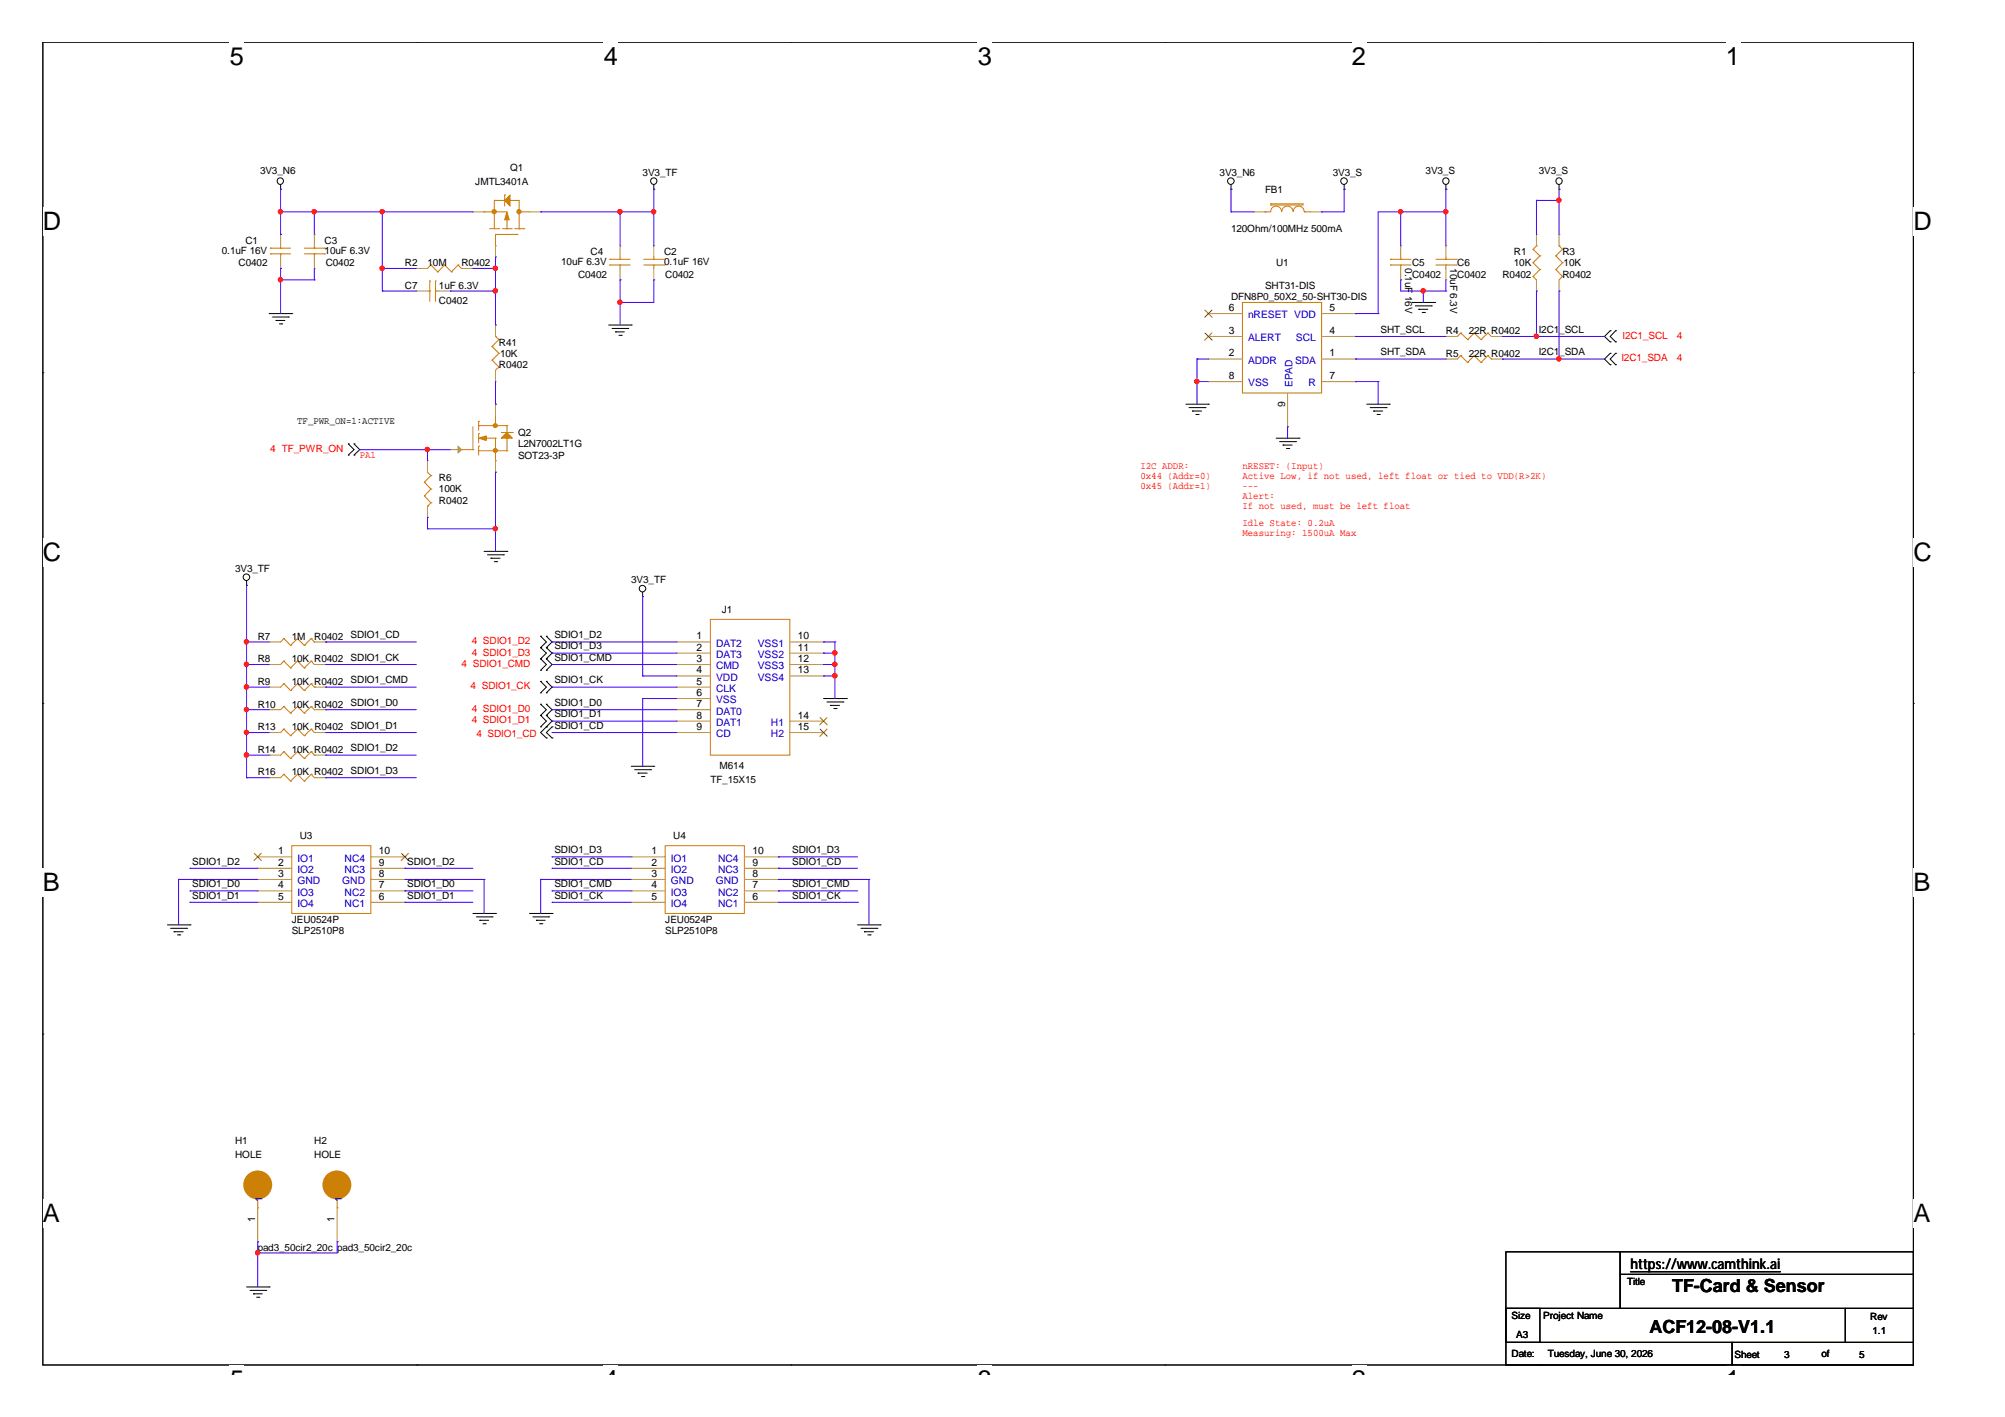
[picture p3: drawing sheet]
<svg xmlns="http://www.w3.org/2000/svg" width="297mm" height="210mm" viewBox="0 0 297 210" stroke-linecap="round" stroke-linejoin="round" font-family="sans-serif">
<path d="M6.3 6.2h277.2v196h-277.2z" fill="none" stroke="#000" stroke-width=".15"/>
<g fill="#fff">
<path d="M34 6.2h2.2v4.3h-2.2z"/>
<path d="M34 202.2h2.2v1.4h-2.2z"/>
</g>
<path d="M61.8 6.2h.1M61.8 202.2h.1" fill="none" stroke="#000" stroke-width=".15"/>
<g fill="#fff">
<path d="M89.5 6.2h2.1v4.3h-2.1z"/>
<path d="M89.5 202.2h2.1v1.4h-2.1z"/>
</g>
<path d="M117.2 6.2h.1M117.2 202.2h.1" fill="none" stroke="#000" stroke-width=".15"/>
<g fill="#fff">
<path d="M144.9 6.2h2.1v4.3h-2.1z"/>
<path d="M144.9 202.2h2.1v1.4h-2.1z"/>
</g>
<path d="M172.6 6.2h.1M172.6 202.2h.1" fill="none" stroke="#000" stroke-width=".15"/>
<g fill="#fff">
<path d="M200.3 6.2h2.1v4.3h-2.1z"/>
<path d="M200.3 202.2h2.1v1.4h-2.1z"/>
</g>
<path d="M228 6.2h.1M228 202.2h.1" fill="none" stroke="#000" stroke-width=".15"/>
<g fill="#fff">
<path d="M255.7 6.2h2.1v4.3h-2.1z"/>
<path d="M255.7 202.2h2.1v1.4h-2.1z"/>
<path d="M6.3 30.7h2.8v4.2h-2.8z"/>
<path d="M283.5 30.7h2.7v4.2h-2.7z"/>
<path d="M6.3 79.7h2.8v4.2h-2.8z"/>
<path d="M283.5 79.7h2.7v4.2h-2.7z"/>
</g>
<path d="M6.3 55.2h.1M283.5 55.2h.1" fill="none" stroke="#000" stroke-width=".15"/>
<g fill="#fff">
<path d="M6.3 128.7h2.6v4.2h-2.6z"/>
<path d="M283.5 128.7h2.5v4.2h-2.5z"/>
</g>
<path d="M6.3 104.2h.1M283.5 104.2h.1" fill="none" stroke="#000" stroke-width=".15"/>
<g fill="#fff">
<path d="M6.3 177.6h2.6v4.3h-2.6z"/>
<path d="M283.5 177.6h2.5v4.3h-2.5z"/>
</g>
<g fill="none" stroke="#000" stroke-width=".15">
<path d="M41.6 28h.1M41.6 27.4v.6M96.9 28h.1M96.9 27.4v.6M182.4 28h.1M182.4 27.4v.6M199.1 28h.1M199.1 27.4v.6M214.2 28h.1M214.2 27.4v.6M231 28h.1M231 27.4v.6"/>
<path d="M39.9 46.5h3.3M40.4 47h2.3M40.9 47.5h.1M40.9 47.5h1.3M41.4 48h.3M41.7 48h.1M42.7 47h.1M43.2 46.5h.1M90.2 48.1h3.3M90.7 48.7h2.3M91.2 49.2h.1M91.2 49.2h1.3"/>
<path d="M91.7 49.7h.3M92 49.7h.1M93 48.7h.1M93.5 48.1h.1M175.7 59.9h3.3M179 59.9h.1M202.5 59.9h3.3M205.8 59.9h.1M209.2 44.8h3.4M209.7 45.3h2.3M210.2 45.8h.1M210.2 45.8h1.3"/>
<path d="M210.7 46.3h.3M211 46.3h.1M212 45.3h.1M212.6 44.8h.1M238.5 49h.1M238.5 50.6h.1M238.5 52.3h.1M238.5 54h.1M238.5 49l-.8 .8 .8 .8M238.5 52.3l-.8 .9 .8 .8M239.4 50.6h.1M239.4 49h.1"/>
<path d="M239.4 54h.1M239.4 52.3h.1M239.4 49l-.9 .8 .9 .8M239.4 52.3l-.9 .9 .9 .8M51.6 65.8h.1M51.6 67.4h.1M51.6 65.8l.9 .8-.9 .8M52.5 67.4h.1M52.5 65.8h.1M52.5 65.8l.8 .8-.8 .8M176.1 60.4h2.4M176.7 60.9h.1"/>
<path d="M176.7 60.9h1.3M177.2 61.4h.3M177.5 61.4h.1M178.5 60.4h.1M189.1 64.9h3.3M189.6 65.4h2.3M190.1 65.9h.1M190.1 65.9h1.3M190.6 66.4h.3M190.9 66.4h.1M191.9 65.4h.1M192.4 64.9h.1"/>
<path d="M203 60.4h2.4M203.5 60.9h.1M203.5 60.9h1.4M204 61.4h.3M204.3 61.4h.1M205.4 60.4h.1M36.5 86.7h.1M36.5 86v.7M71.7 81.7h3.4M72.2 82.2h2.4M72.7 82.7h.1M72.7 82.7h1.4"/>
<path d="M73.2 83.2h.4M73.6 83.2h.1M74.6 82.2h.1M75.1 81.7h.1M80.1 94.2h.1M80.1 95.9h.1M80.1 97.6h.1M80.1 99.3h.1M80.1 94.2l.8 .9-.8 .8M80.1 95.9l.8 .8-.8 .9M80.1 97.6l.8 .8-.8 .9M80.9 95.9h.1"/>
<path d="M80.9 94.2h.1M80.9 97.6h.1M80.9 99.3h.1M80.9 94.2l.9 .9-.9 .8M80.9 95.9l.9 .8-.9 .9M80.9 97.6l.9 .8-.9 .9M95.2 88.4h.1M95.2 87.7v.7M80.1 100.9h.1M80.1 102.6h.1M80.1 104.3h.1M80.1 106h.1"/>
<path d="M80.1 107.7h.1M80.1 100.9l.8 .9-.8 .8M80.1 104.3l.8 .8-.8 .9M80.1 106l.8 .8-.8 .9M80.9 102.6h.1M80.9 100.9h.1M80.9 106h.1M80.9 104.3h.1M80.9 107.7h.1M80.9 109.3h.1M80.9 100.9l.9 .9-.9 .8M80.9 104.3l.9 .8-.9 .9"/>
<path d="M80.9 106l.9 .8-1.7 1.7 .8 .8M81.8 107.7h.1M81.8 109.3h.1M81.8 107.7l-.9 .8 .9 .8M93.5 113.5h3.4M94 114h2.4M94.5 114.5h.1M94.5 114.5h1.4M95 115h.4M95.4 115h.1M96.4 114h.1M96.9 113.5h.1"/>
<path d="M122 103.5h3.4M122.5 104h2.4M123 104.5h.1M123 104.5h1.4M123.5 105h.4M123.9 105h.1M124.9 104h.1M125.4 103.5h.1M24.8 137h3.4M25.3 137.5h2.3M25.8 138h.1M25.8 138h1.3"/>
<path d="M26.3 138.5h.3M26.6 138.5h.1M27.6 137.5h.1M28.2 137h.1M70.1 135.3h3.3M70.6 135.8h2.3M71.1 136.3h.1M71.1 136.3h1.3M71.5 136.8h.4M71.9 136.8h.1M72.9 135.8h.1M73.4 135.3h.1"/>
<path d="M78.4 135.3h3.4M79 135.8h2.3M79.5 136.3h.1M79.5 136.3h1.3M79.9 136.8h.4M80.3 136.8h.1M81.3 135.8h.1M81.8 135.3h.1M127 137h3.4M127.6 137.5h2.3M128.1 138h.1M128.1 138h1.3"/>
<path d="M128.6 138.5h.3M128.9 138.5h.1M129.9 137.5h.1M130.4 137h.1M6.3 153.2h.1M283.5 153.2h.1M36.5 190.6h3.4M37 191.1h2.4M37.5 191.7h.1M37.5 191.7h1.4M38 192.2h.4M38.4 192.2h.1"/>
<path d="M39.4 191.1h.1M39.9 190.6h.1M223.1 193.8h5v5.1h-5zM223.1 193.8h50.3v5.1h-50.3zM223.1 198.9h33.5v3.3h-33.5zM223.1 185.4h16.9v8.4h-16.9zM240 185.4h43.5v3.4h-43.5zM240 188.8h43.5v5h-43.5zM256.6 198.9h26.9v3.3h-26.9zM273.4 193.8h10.1v5.1h-10.1z"/>
<circle cx="41.5" cy="26.8" r=".48"/>
<circle cx="96.8" cy="26.8" r=".48"/>
<circle cx="182.3" cy="26.8" r=".49"/>
<circle cx="199.1" cy="26.8" r=".49"/>
<circle cx="214.2" cy="26.8" r=".48"/>
<circle cx="231" cy="26.8" r=".48"/>
<circle cx="36.5" cy="85.5" r=".49"/>
<circle cx="95.2" cy="87.2" r=".49"/>
</g>
<path d="M241.6 188.4h22.2" fill="none" stroke="#000" stroke-width=".18"/>
<g fill="none" stroke="#cc8006" stroke-width=".15">
<path d="M40 37.6h.1M40 36.8h.1M40 37.6h3.1M40 36.8h3.1M41.6 36.8h.1M41.6 37.6h.1M41.6 36.4v.4M41.6 37.6v.5M45.1 37.6h3M45.1 36.8h3M46.6 36.8h.1M46.6 37.6h.1"/>
<path d="M46.6 36.4v.4M46.6 37.6v.5M48.1 37.6h.1M48.1 36.8h.1M63.8 39.3h.1M63.8 39.3l-.5 .5M63.8 39.3l1.1 1M65.9 39.3h.1M65.9 39.3l-1 1M65.9 39.3l1 1M67.9 39.3h.1M67.9 39.3l-1 1"/>
<path d="M67.9 39.3l.5 .5M68.4 39.8h.1M71.7 31.4h.1M71.7 31.4h3.4M72.6 33.9h1.3M73.2 29.7h.1M73.2 29.7v4.2M73.2 29.7h1.6M73.4 34.7h.1M73.4 36.4h.1M73.4 34.7h3.4M73.4 34.7v1.7"/>
<path d="M73.9 33.9h.1M74.4 33.9h1.3M74.8 28.9h.1M74.8 28.9v1.6M75.1 33.9h.1M75.1 32.2v1.7M75.6 29.7h.1M75.6 29.7h1.3v4.2M75.7 33.9h.1M76.2 33.9h1.4M76.9 33.9h.1M76.9 31.4h.1"/>
<path d="M76.9 31.4h1.5M77.6 33.9h.1M90.3 39.3h.1M90.3 38.4h.1M90.3 39.3h3M90.3 38.4h3M91.9 38.4h.1M91.9 39.3h.1M91.9 38.1v.3M91.9 39.3v.5M95.4 39.3h3M95.4 38.4h3"/>
<path d="M96.9 38.4h.1M96.9 39.3h.1M96.9 38.1v.3M96.9 39.3v.5M98.4 39.3h.1M98.4 38.4h.1M187.4 31.4h.1M187.4 31.4h.9M188.3 30.4h.1M188.3 30.2h.1M188.3 31.3a.8 .8 0 0 1 .8-.8 .8 .8 0 0 1 .8 .8M188.3 30.4h4.8"/>
<path d="M188.3 30.2h4.8M189.9 31.3a.83 .83 0 0 1 .8-.8 .83 .83 0 0 1 .9 .8M191.6 31.3a.8 .8 0 0 1 .8-.8 .8 .8 0 0 1 .8 .8M193.3 31.4h.1M193.3 31.4h.8M206 39.3h.1M206 38.4h.1M206 39.3h3M206 38.4h3M207.5 38.4h.1M207.5 39.3h.1M207.5 38.1v.3"/>
<path d="M207.5 39.3v.5M212.7 39.3h3M212.7 38.4h3M214.2 38.4h.1M214.2 39.3h.1M214.2 38.1v.3M214.2 39.3v.5M215.7 39.3h.1M215.7 38.4h.1M227.1 38.9h.1M227.1 36.9h.1M227.1 38.9l1 1"/>
<path d="M227.1 36.9l1 1M227.6 36.4h.1M227.6 36.4l-.5 .5M228.1 39.9h.1M228.1 37.9h.1M228.1 39.9l-1 1.1M228.1 37.9l-1 1M230.5 39.9h.1M230.5 37.9h.1M230.5 39.9l1 1.1M230.5 37.9l1 1M231 36.4h.1"/>
<path d="M231 36.4l.5 .5M231.5 38.9h.1M231.5 36.9h.1M231.5 38.9l-1 1M231.5 36.9l-1 1M63.3 43.1h.4M63.7 43.1h.1M63.7 41.6h.1M63.7 41.6v3M64.5 41.6h.1M64.5 43.1h.1M64.5 43.1h.5"/>
<path d="M64.5 41.6v3M64.9 40.3h.1M66.9 40.3h.1M72.9 53.4h.1M72.9 51.3h.1M72.9 53.4l1 1M72.9 51.3l1 1M73.4 49.8h.1M73.4 49.8l.5 .5M73.9 54.4h.1M73.9 52.3h.1M73.9 50.3h.1"/>
<path d="M73.9 54.4l-.5 .4M73.9 52.3l-1 1.1M73.9 50.3l-1 1M184.1 44.8h11.7v13.4h-11.7zM216.4 49.3h.1M216.4 52.7h.1M216.4 49.3l-.5 .5M216.4 49.3l1 1M216.4 52.7l-.5 .5M216.4 52.7l1 1M217.4 50.3h.1M217.4 53.7h.1"/>
<path d="M218.4 49.3h.1M218.4 52.7h.1M218.4 49.3l-1 1M218.4 49.3l1 1M218.4 52.7l-1 1M218.4 52.7l1 1M219.4 50.3h.1M219.4 53.7h.1M220.4 49.3h.1M220.4 52.7h.1M220.4 49.3l-1 1M220.4 49.3l.5 .5"/>
<path d="M220.4 52.7l-1 1M220.4 52.7l.5 .5M220.9 49.8h.1M220.9 53.2h.1M227.1 41h.1M227.1 41l.5 .5M231.5 41h.1M231.5 41l-.5 .5M62.9 71.4h.1M62.9 73.5h.1M62.9 71.4l.9 1M62.9 73.5l.9 1"/>
<path d="M63.3 75h.1M63.3 69.9l.5 .6M63.8 70.5h.1M63.8 72.4h.1M63.8 74.5h.1M63.8 70.5l-.9 .9M63.8 72.4l-.9 1.1M63.8 74.5l-.5 .5M68.4 66.6h.1M68.4 66.6h1.7M70.1 66.6h.1M70.1 63.2v3.4"/>
<path d="M70.9 66.1h.1M70.9 64.2h.1M70.9 62.4h.1M70.9 63h.1M70.9 62.4v1.3M70.9 64.2v1.4M70.9 66.1v1.3M70.9 66.8h4.2M70.9 63h4.2M71.7 64.9h1.7M73.4 63h.1M73.4 64.9h.1"/>
<path d="M73.4 68.3h.1M73.4 61.6v1.4M73.4 64.9v3.4M74.3 64.1h1.6M75.1 66.8h.1M75.1 64.9h.1M75.1 63h.1M75.1 63v1.1M75.1 64.9v1.9M75.9 64.1h.1M42 94.6h.1M42 97.9h.1"/>
<path d="M42 94.6l-.4 .5M42 94.6l1.1 1M42 97.9l-.4 .5M42 97.9l1.1 1M43.1 95.6h.1M43.1 98.9h.1M44.1 94.6h.1M44.1 97.9h.1M44.1 94.6l-1 1M44.1 94.6l1 1M44.1 97.9l-1 1M44.1 97.9l1 1"/>
<path d="M45.1 95.6h.1M45.1 98.9h.1M46.1 94.6h.1M46.1 97.9h.1M46.1 94.6l-1 1M46.1 94.6l.5 .5M46.1 97.9l-1 1M46.1 97.9l.5 .5M46.6 95.1h.1M46.6 98.4h.1M105.2 91.8h11.8v20.1h-11.8zM42 101.3h.1"/>
<path d="M42 111.4h.1M42 114.7h.1M42 104.7h.1M42 108h.1M42 101.3l-.4 .5M42 101.3l1.1 1M42 111.4l-.4 .5M42 111.4l1.1 1M42 114.7l-.4 .5M42 114.7l1.1 1M42 104.7l-.4 .4M42 104.7l1.1 .9"/>
<path d="M42 108l-.4 .5M42 108l1.1 1M43.1 102.3h.1M43.1 112.4h.1M43.1 115.7h.1M43.1 105.6h.1M43.1 109h.1M44.1 101.3h.1M44.1 111.4h.1M44.1 114.7h.1M44.1 104.7h.1M44.1 108h.1"/>
<path d="M44.1 101.3l-1 1M44.1 101.3l1 1M44.1 111.4l-1 1M44.1 111.4l1 1M44.1 114.7l-1 1M44.1 114.7l1 1M44.1 104.7l-1 .9M44.1 104.7l1 .9M44.1 108l-1 1M44.1 108l1 1M45.1 102.3h.1M45.1 112.4h.1"/>
<path d="M45.1 115.7h.1M45.1 105.6h.1M45.1 109h.1M46.1 101.3h.1M46.1 111.4h.1M46.1 114.7h.1M46.1 104.7h.1M46.1 108h.1M46.1 101.3l-1 1M46.1 101.3l.5 .5M46.1 111.4l-1 1M46.1 111.4l.5 .5"/>
<path d="M46.1 114.7l-1 1M46.1 114.7l.5 .5M46.1 104.7l-1 .9M46.1 104.7l.5 .4M46.1 108l-1 1M46.1 108l.5 .5M46.6 101.8h.1M46.6 111.9h.1M46.6 115.2h.1M46.6 105.1h.1M46.6 108.5h.1M43.2 125.3h11.7v10h-11.7z"/>
<path d="M98.6 125.3h11.7v10h-11.7zM38.2 178.9h.1M38.2 177.2v1.7M50 178.9h.1M50 177.2v1.7"/>
</g>
<g fill="none" stroke="#a84" stroke-width=".15">
<path d="M41.6 34.7h.1M41.6 39.8h.1M41.6 34.7v1.7M41.6 38.1v1.7M46.6 34.7h.1M46.6 39.8h.1M46.6 34.7v1.7M46.6 38.1v1.7M61.7 39.8h.1M61.7 39.8h1.6M68.4 39.8h1.7M70.1 39.8h.1"/>
<path d="M70.1 31.4h.1M70.1 31.4h1.6M73.4 38.1h.1M73.4 36.4v1.7M78.4 31.4h1.7M80.1 31.4h.1M91.9 36.4h.1M91.9 36.4v1.7M91.9 39.8v1.7M96.9 36.4h.1M96.9 36.4v1.7M96.9 39.8v1.7"/>
<path d="M185.7 31.4h.1M185.7 31.4h1.7M194.1 31.4h1.7M195.8 31.4h.1M207.5 36.4h.1M207.5 36.4v1.7M207.5 39.8v1.7M214.2 36.4h.1M214.2 36.4v1.7M214.2 39.8v1.7M227.6 34.7h.1M227.6 34.7v1.7"/>
<path d="M231 34.7h.1M231 34.7v1.7M61.7 43.1h.1M61.7 43.1h1.6M65 43.1h1.7M66.7 43.1h.1M73.4 56.5h.1M73.4 48.1h.1M73.4 59.9h.1M73.4 48.1v1.7M73.4 54.8v1.7M73.4 59.9v1.7"/>
<path d="M91.9 41.5h.1M96.9 41.5h.1M179 53.2h.1M179 49.8h.1M179 56.5h.1M179 46.5h.1M179 49.8h5.1M179 53.2h5.1M179 46.5h5.1M179 56.5h5.1M190.8 58.2v5M195.8 49.8h5"/>
<path d="M195.8 53.2h5M195.8 46.5h5M195.8 56.5h5M200.8 53.2h.1M200.8 49.8h.1M200.8 46.5h.1M200.8 56.5h.1M207.5 41.5h.1M214.2 49.8h.1M214.2 53.2h.1M214.2 41.5h.1M214.2 49.8h1.7"/>
<path d="M214.2 53.2h1.7M220.9 49.8h1.7M220.9 53.2h1.7M222.6 49.8h.1M222.6 53.2h.1M227.6 43.1h.1M227.6 41.5v1.6M231 43.1h.1M231 41.5v1.6M63.3 68.3h.1M63.3 76.6h.1M63.3 68.3v1.6"/>
<path d="M63.3 75v1.6M66.7 66.6h.1M66.7 66.6h1.7M73.4 69.9h.1M73.4 68.3v1.6M190.8 63.2h.1M39.9 95.1h.1M39.9 98.4h.1M39.9 95.1h1.7M39.9 98.4h1.7M46.6 95.1h1.7M46.6 98.4h1.7"/>
<path d="M48.3 95.1h.1M48.3 98.4h.1M100.2 95.1h.1M100.2 96.7h.1M100.2 98.4h.1M100.2 95.1h5M100.2 98.4h5M100.2 96.7h5M117 95.1h5M117 98.4h5M117 96.7h5M122 95.1h.1"/>
<path d="M122 96.7h.1M122 98.4h.1M39.9 101.8h.1M39.9 111.9h.1M39.9 115.2h.1M39.9 105.1h.1M39.9 108.5h.1M39.9 101.8h1.7M39.9 111.9h1.7M39.9 115.2h1.7M39.9 105.1h1.7M39.9 108.5h1.7"/>
<path d="M46.6 101.8h1.7M46.6 111.9h1.7M46.6 115.2h1.7M46.6 105.1h1.7M46.6 108.5h1.7M48.3 101.8h.1M48.3 111.9h.1M48.3 115.2h.1M48.3 105.1h.1M48.3 108.5h.1M100.2 100.1h.1M100.2 101.8h.1"/>
<path d="M100.2 103.5h.1M100.2 105.1h.1M100.2 106.8h.1M100.2 108.5h.1M100.2 101.8h5M100.2 105.1h5M100.2 108.5h5M100.2 100.1h5M100.2 103.5h5M100.2 106.8h5M117 108.5h5M117 100.1h5"/>
<path d="M117 106.8h5M122 100.1h.1M122 108.5h.1M122 106.8h.1M38.2 126.9h.1M38.2 128.6h.1M38.2 132h.1M38.2 133.7h.1M38.2 130.3h.1M38.2 126.9h5M38.2 128.6h5M38.2 132h5"/>
<path d="M38.2 133.7h5M38.2 130.3h5M54.9 126.9h5.1M54.9 128.6h5.1M54.9 132h5.1M54.9 133.7h5.1M54.9 130.3h5.1M60 133.7h.1M60 132h.1M60 130.3h.1M60 128.6h.1M60 126.9h.1"/>
<path d="M93.5 126.9h.1M93.5 128.6h.1M93.5 132h.1M93.5 133.7h.1M93.5 130.3h.1M93.5 126.9h5.1M93.5 128.6h5.1M93.5 132h5.1M93.5 133.7h5.1M93.5 130.3h5.1M110.3 126.9h5M110.3 128.6h5"/>
<path d="M110.3 132h5M110.3 133.7h5M110.3 130.3h5M115.3 133.7h.1M115.3 132h.1M115.3 130.3h.1M115.3 128.6h.1M115.3 126.9h.1M38.2 178.9v5.1M50 178.9v5.1M38.2 184h.1M50 184h.1"/>
</g>
<path d="M178.5 49.3l1.1 1.1M178.5 45.9l1.1 1.1M179.5 49.3l-1 1.1M179.5 45.9l-1 1.1M121.5 108l1.1 1.1M121.5 106.3l1.1 1.1M122.5 108l-1 1.1M122.5 106.3l-1 1.1M37.7 126.4l1 1.1M38.7 126.4l-1.1 1.1M59.5 126.4l1 1.1M60.5 126.4l-1.1 1.1" fill="none" stroke="#804000" stroke-width=".15"/>
<g fill="#cc8006" stroke="#cc8006" stroke-width=".15">
<path d="M74.8 29.7l.8-.8v1.6z" fill-rule="evenodd"/>
<path d="M75.1 31.4l.3 1.2h-.6z" fill-rule="evenodd"/>
<path d="M74.3 64.9l.8-.8 .8 .8z" fill-rule="evenodd"/>
<path d="M70.9 64.9l1.2-.3v.6z" fill-rule="evenodd"/>
<circle cx="76.9" cy="31.4" r=".32"/>
<circle cx="73.2" cy="31.4" r=".32"/>
<circle cx="73.4" cy="63" r=".31"/>
<circle cx="73.4" cy="66.7" r=".31"/>
</g>
<g fill="#cc8006" stroke="#cc8006" stroke-width=".97">
<circle cx="38.2" cy="175.5" r="1.65"/>
<circle cx="49.9" cy="175.5" r="1.65"/>
</g>
<path d="M67.9 66.1l.5 .5-.5 .5z" fill-rule="evenodd" fill="#a84" stroke="#a84" stroke-width=".15"/>
<g fill="none" stroke="#4200ff" stroke-width=".15">
<path d="M41.6 28h.1M41.6 39.8h.1M41.6 34.7h.1M41.6 28v6.7M41.6 39.8v6.7M41.6 31.4h28.5M46.6 31.4h.1M46.6 31.4v3.3M46.6 39.8v1.7M56.6 31.4h.1M56.6 39.8h.1M56.6 31.4v11.7"/>
<path d="M56.6 39.8h5.1M70.1 39.8h.1M70.1 39.8h3.3M73.4 38.1h.1M73.4 39.8h.1M73.4 38.1v10M80.1 31.4h.1M80.1 31.4h16.8M91.9 31.4h.1M91.9 31.4v5M96.9 28h.1M96.9 31.4h.1"/>
<path d="M96.9 28v8.4M182.4 28h.1M182.4 31.4h.1M182.4 31.4h3.3M182.4 28v3.4M195.8 31.4h.1M199.1 28h.1M199.1 28v3.4h-3.3M207.5 31.4h.1M207.5 31.4v5M214.2 28h.1M214.2 31.4h.1"/>
<path d="M214.2 31.4h-10v15.1M214.2 28v8.4M227.6 29.7h.1M227.6 29.7v5M227.6 29.7h3.4M231 28h.1M231 29.7h.1M231 28v6.7M41.6 41.5h.1M41.6 41.5h5M46.6 41.5h.1M56.6 43.1h.1"/>
<path d="M56.6 43.1h5.1M66.7 43.1h.1M66.7 43.1h6.7M73.4 48.1h.1M73.4 59.9h.1M73.4 56.5v3.4M91.9 41.5h.1M91.9 44.8h.1M91.9 41.5v6.6M96.9 41.5h.1M96.9 41.5v3.3h-5M177.3 53.2h.1"/>
<path d="M177.3 56.5h.1M177.3 53.2v6.7M177.3 53.2h1.7M177.3 56.5h1.7M200.8 46.5h.1M200.8 49.8h.1M200.8 53.2h.1M200.8 56.5h.1M200.8 46.5h3.4M200.8 49.8h13.4M200.8 53.2h13.4M200.8 56.5h3.4"/>
<path d="M204.2 56.5h.1M204.2 46.5h.1M204.2 56.5v3.4M207.5 41.5h.1M207.5 41.5v1.6h6.7M210.9 43.1h.1M210.9 43.1v1.7M214.2 43.1h.1M214.2 41.5v1.6M222.6 49.8h.1M222.6 53.2h.1M222.6 49.8h15.1"/>
<path d="M222.6 53.2h15.1M227.6 43.1h.1M227.6 49.8h.1M227.6 43.1v6.7M231 43.1h.1M231 53.2h.1M231 43.1v10.1M53.3 66.6h.1M53.3 66.6h13.4M63.3 66.6h.1M63.3 76.6h.1M63.3 78.3h.1"/>
<path d="M63.3 66.6v1.7M63.3 76.6v1.7M63.3 78.3h10.1M73.4 69.9h.1M73.4 78.3h.1M73.4 69.9v11.8M190.8 63.2h.1M190.8 63.2v1.7M36.5 95.1h.1M36.5 98.4h.1M36.5 95.1h3.4M36.5 86.7v28.5"/>
<path d="M36.5 98.4h3.4M48.3 95.1h.1M48.3 98.4h.1M48.3 95.1h13.4M48.3 98.4h13.4M81.8 95.1h.1M81.8 96.7h.1M81.8 98.4h.1M81.8 95.1h18.4M81.8 98.4h18.4M81.8 96.7h18.4M95.2 88.4h.1"/>
<path d="M95.2 88.4v11.7M122 95.1h.1M122 96.7h.1M122 98.4h.1M122 95.1h1.7M122 98.4h1.7M122 96.7h1.7M123.7 95.1h.1M123.7 96.7h.1M123.7 98.4h.1M123.7 95.1v8.4M36.5 101.8h.1"/>
<path d="M36.5 105.1h.1M36.5 108.5h.1M36.5 111.9h.1M36.5 115.2h.1M36.5 101.8h3.4M36.5 105.1h3.4M36.5 108.5h3.4M36.5 111.9h3.4M36.5 115.2h3.4M48.3 101.8h.1M48.3 105.1h.1M48.3 108.5h.1"/>
<path d="M48.3 111.9h.1M48.3 115.2h.1M48.3 101.8h13.4M48.3 105.1h13.4M48.3 108.5h13.4M48.3 111.9h13.4M48.3 115.2h13.4M81.8 101.8h.1M81.8 105.1h.1M81.8 106.8h.1M81.8 108.5h.1M81.8 101.8h18.4"/>
<path d="M81.8 105.1h18.4M81.8 108.5h18.4M81.8 106.8h18.4M95.2 100.1h.1M95.2 103.5h.1M95.2 103.5v10M95.2 100.1h5M95.2 103.5h5M122 100.1h.1M122 100.1h1.7M123.7 100.1h.1M26.5 130.3h.1"/>
<path d="M26.5 130.3h11.7M26.5 130.3v6.7M28.2 128.6h.1M28.2 132h.1M28.2 133.7h.1M28.2 128.6h10M28.2 132h10M28.2 133.7h10M60 128.6h.1M60 130.3h.1M60 132h.1M60 133.7h.1"/>
<path d="M60 128.6h10.1M60 130.3h11.7M60 132h10.1M60 133.7h10.1M71.7 130.3h.1M71.7 130.3v5M80.1 130.3h.1M80.1 130.3h13.4M80.1 130.3v5M81.8 126.9h.1M81.8 128.6h.1M81.8 132h.1"/>
<path d="M81.8 133.7h.1M81.8 126.9h11.7M81.8 128.6h11.7M81.8 132h11.7M81.8 133.7h11.7M115.3 126.9h.1M115.3 128.6h.1M115.3 130.3h.1M115.3 132h.1M115.3 126.9h11.7M115.3 128.6h11.7M115.3 130.3h13.4"/>
<path d="M115.3 132h11.7M115.3 133.7h11.7M127 133.7h.1M128.7 130.3h.1M128.7 130.3v6.7M38.2 184h.1M38.2 185.6h.1M38.2 184v6.6M50 184h.1M50 184v1.6h-11.8"/>
</g>
<g fill="#f00" stroke="#f00" stroke-width=".15">
<circle cx="38.2" cy="185.6" r=".32"/>
<circle cx="41.5" cy="31.4" r=".32"/>
<circle cx="96.8" cy="31.4" r=".32"/>
<circle cx="46.5" cy="31.4" r=".32"/>
<circle cx="56.6" cy="31.4" r=".32"/>
<circle cx="91.8" cy="31.4" r=".32"/>
<circle cx="56.6" cy="39.7" r=".32"/>
<circle cx="73.4" cy="43.1" r=".32"/>
<circle cx="73.4" cy="39.7" r=".32"/>
<circle cx="91.8" cy="44.8" r=".32"/>
<circle cx="63.3" cy="66.6" r=".32"/>
<circle cx="73.4" cy="78.3" r=".32"/>
<circle cx="36.5" cy="95.1" r=".32"/>
<circle cx="36.5" cy="98.4" r=".32"/>
<circle cx="123.7" cy="96.7" r=".32"/>
<circle cx="36.5" cy="105.1" r=".32"/>
<circle cx="36.5" cy="101.8" r=".32"/>
<circle cx="123.7" cy="98.4" r=".32"/>
<circle cx="36.5" cy="108.5" r=".32"/>
<circle cx="123.7" cy="100.1" r=".32"/>
<circle cx="36.5" cy="111.8" r=".32"/>
<circle cx="230.9" cy="29.7" r=".32"/>
<circle cx="227.6" cy="49.8" r=".32"/>
<circle cx="177.3" cy="56.5" r=".32"/>
<circle cx="230.9" cy="53.2" r=".32"/>
<circle cx="41.5" cy="41.4" r=".32"/>
<circle cx="207.5" cy="31.4" r=".32"/>
<circle cx="214.2" cy="31.4" r=".32"/>
<circle cx="210.8" cy="43.1" r=".32"/>
</g>
<g font-size="3.8">
<text x="34" y="9.6">5</text>
<text x="89.5" y="9.6">4</text>
<text x="144.9" y="9.6">3</text>
<text x="200.3" y="9.6">2</text>
<text x="255.7" y="9.6">1</text>
<text x="6.3" y="34.1">D</text>
<text x="283.5" y="34.1">D</text>
<text x="6.3" y="83.1">C</text>
<text x="283.5" y="83.1">C</text>
<text x="6.3" y="132.1">B</text>
<text x="283.5" y="132.1">B</text>
<text x="6.3" y="181">A</text>
<text x="283.5" y="181">A</text>
<text x="34" y="205.6">5</text>
<text x="89.5" y="205.6">4</text>
<text x="144.9" y="205.6">3</text>
<text x="200.3" y="205.6">2</text>
<text x="255.7" y="205.6">1</text>
</g>
<g font-size="2.7">
<text x="247.7" y="191.4">TF-Card &amp; Sensor</text>
<text x="244.4" y="197.5">ACF12-08-V1.1</text>
</g>
<text font-size="2.2" x="241.6" y="188">https://www.camthink.ai</text>
<g font-size="1.5">
<text x="38.5" y="25.7">3V3_N6</text>
<text x="70.4" y="27.4">JMTL3401A</text>
<text x="75.6" y="25.4">Q1</text>
<text x="95.2" y="26">3V3_TF</text>
<text x="180.7" y="26">3V3_N6</text>
<text x="187.4" y="28.5">FB1</text>
<text x="197.4" y="26">3V3_S</text>
<text x="211.2" y="25.7">3V3_S</text>
<text x="228" y="25.7">3V3_S</text>
<text x="182.4" y="34.4">120Ohm/100MHz 500mA</text>
<text x="32.9" y="37.6">0.1uF 16V</text>
<text x="35.3" y="39.4">C0402</text>
<text x="36.4" y="36.1">C1</text>
<text x="48.1" y="36.1">C3</text>
<text x="48.1" y="37.6">10uF 6.3V</text>
<text x="48.3" y="39.4">C0402</text>
<text x="60" y="39.4">R2</text>
<text x="63.3" y="39.4">10M</text>
<text x="68.4" y="39.4">R0402</text>
<text x="83.1" y="39.3">10uF 6.3V</text>
<text x="85.6" y="41.1">C0402</text>
<text x="87.5" y="37.8">C4</text>
<text x="98.4" y="37.8">C2</text>
<text x="98.4" y="39.3">0.1uF 16V</text>
<text x="98.6" y="41.1">C0402</text>
<text x="189.1" y="39.4">U1</text>
<text x="208.2" y="39.8" transform="rotate(90 208.2 39.8)">0.1uF</text>
<text x="209.2" y="39.4">C5</text>
<text x="209.2" y="41.1">C0402</text>
<text x="214.8" y="39.8" transform="rotate(90 214.8 39.8)">10uF 6.3V</text>
<text x="215.9" y="39.4">C6</text>
<text x="215.9" y="41.1">C0402</text>
<text x="222.6" y="41.1">R0402</text>
<text x="224.3" y="37.8">R1</text>
<text x="224.3" y="39.4">10K</text>
<text x="231.5" y="37.8">R3</text>
<text x="231.5" y="41.1">R0402</text>
<text x="231.6" y="39.4">10K</text>
<text x="60" y="42.8">C7</text>
<text x="65" y="42.8">1uF 6.3V</text>
<text x="65" y="45">C0402</text>
<text x="182" y="46.1">6</text>
<text x="182.4" y="44.5">DFN8P0_50X2_50-SHT30-DIS</text>
<text x="187.4" y="42.8">SHT31-DIS</text>
<text x="197" y="46.1">5</text>
<text x="208.2" y="43.8" transform="rotate(90 208.2 43.8)">16V</text>
<text x="73.9" y="51.2">R41</text>
<text x="74.1" y="52.8">10K</text>
<text x="182" y="52.8">2</text>
<text x="182" y="49.5">3</text>
<text x="197" y="49.5">4</text>
<text x="197" y="52.8">1</text>
<text x="204.5" y="49.3">SHT_SCL</text>
<text x="204.5" y="52.6">SHT_SDA</text>
<text x="214.2" y="49.5">R4</text>
<text x="214.2" y="52.8">R5</text>
<text x="217.6" y="49.5">22R R0402</text>
<text x="217.6" y="52.8">22R R0402</text>
<text x="228" y="49.3">I2C1_SCL</text>
<text x="228" y="52.6">I2C1_SDA</text>
<text x="73.9" y="54.5">R0402</text>
<text x="182" y="56.1">8</text>
<text x="197" y="56.1">7</text>
<text x="44" y="62.8">TF_PWR_ON=1:ACTIVE</text>
<text x="76.8" y="64.6">Q2</text>
<text x="190.4" y="60.3" transform="rotate(-90 190.4 60.3)">9</text>
<text x="65" y="71.3">R6</text>
<text x="76.8" y="66.3">L2N7002LT1G</text>
<text x="76.8" y="68">SOT23-3P</text>
<text x="65" y="73">100K</text>
<text x="65" y="74.6">R0402</text>
<text x="34.8" y="84.7">3V3_TF</text>
<text x="93.5" y="86.4">3V3_TF</text>
<text x="38.2" y="94.8">R7</text>
<text x="43.2" y="94.8">1M</text>
<text x="46.6" y="94.8">R0402</text>
<text x="51.9" y="94.5">SDIO1_CD</text>
<text x="82.1" y="94.5">SDIO1_D2</text>
<text x="103.2" y="94.7">1</text>
<text x="106.9" y="90.7">J1</text>
<text x="118.2" y="94.7">10</text>
<text x="38.2" y="101.5">R9</text>
<text x="38.2" y="98.1">R8</text>
<text x="43.2" y="101.5">10K R0402</text>
<text x="43.2" y="98.1">10K R0402</text>
<text x="51.9" y="97.9">SDIO1_CK</text>
<text x="51.9" y="101.2">SDIO1_CMD</text>
<text x="82.1" y="96.2">SDIO1_D3</text>
<text x="82.1" y="97.9">SDIO1_CMD</text>
<text x="82.1" y="101.2">SDIO1_CK</text>
<text x="103.2" y="96.4">2</text>
<text x="103.2" y="98.1">3</text>
<text x="103.2" y="99.8">4</text>
<text x="103.2" y="101.4">5</text>
<text x="118.2" y="96.4">11</text>
<text x="118.2" y="98.1">12</text>
<text x="118.2" y="99.8">13</text>
<text x="38.2" y="104.8">R10</text>
<text x="43.2" y="104.8">10K R0402</text>
<text x="51.9" y="104.6">SDIO1_D0</text>
<text x="51.9" y="108">SDIO1_D1</text>
<text x="82.1" y="104.6">SDIO1_D0</text>
<text x="82.1" y="106.3">SDIO1_D1</text>
<text x="82.1" y="108">SDIO1_CD</text>
<text x="103.2" y="103.1">6</text>
<text x="103.2" y="104.7">7</text>
<text x="103.2" y="106.4">8</text>
<text x="118.2" y="106.4">14</text>
<text x="38.2" y="111.5">R14</text>
<text x="38.2" y="108.2">R13</text>
<text x="43.2" y="111.5">10K R0402</text>
<text x="43.2" y="108.2">10K R0402</text>
<text x="51.9" y="111.3">SDIO1_D2</text>
<text x="103.2" y="108.1">9</text>
<text x="106.6" y="113.9">M614</text>
<text x="118.2" y="108.1">15</text>
<text x="38.2" y="114.9">R16</text>
<text x="43.2" y="114.9">10K R0402</text>
<text x="51.9" y="114.7">SDIO1_D3</text>
<text x="105.2" y="116">TF_15X15</text>
<text x="44.4" y="124.3">U3</text>
<text x="99.7" y="124.3">U4</text>
<text x="28.5" y="128.1">SDIO1_D2</text>
<text x="28.5" y="131.4">SDIO1_D0</text>
<text x="41.2" y="126.5">1</text>
<text x="41.2" y="128.2">2</text>
<text x="41.2" y="131.6">4</text>
<text x="41.2" y="129.9">3</text>
<text x="56.1" y="131.6">7</text>
<text x="56.1" y="129.9">8</text>
<text x="56.1" y="128.2">9</text>
<text x="56.1" y="126.5">10</text>
<text x="60.3" y="128.1">SDIO1_D2</text>
<text x="60.3" y="131.4">SDIO1_D0</text>
<text x="82.1" y="126.4">SDIO1_D3</text>
<text x="82.1" y="128.1">SDIO1_CD</text>
<text x="82.1" y="131.4">SDIO1_CMD</text>
<text x="96.5" y="126.5">1</text>
<text x="96.5" y="128.2">2</text>
<text x="96.5" y="131.6">4</text>
<text x="96.5" y="129.9">3</text>
<text x="111.5" y="131.6">7</text>
<text x="111.5" y="129.9">8</text>
<text x="111.5" y="128.2">9</text>
<text x="111.5" y="126.5">10</text>
<text x="117.3" y="126.4">SDIO1_D3</text>
<text x="117.3" y="128.1">SDIO1_CD</text>
<text x="117.3" y="131.4">SDIO1_CMD</text>
<text x="28.5" y="133.1">SDIO1_D1</text>
<text x="41.2" y="133.3">5</text>
<text x="43.2" y="136.7">JEU0524P</text>
<text x="56.1" y="133.3">6</text>
<text x="60.3" y="133.1">SDIO1_D1</text>
<text x="82.1" y="133.1">SDIO1_CK</text>
<text x="96.5" y="133.3">5</text>
<text x="98.6" y="136.7">JEU0524P</text>
<text x="111.5" y="133.3">6</text>
<text x="117.3" y="133.1">SDIO1_CK</text>
<text x="43.2" y="138.4">SLP2510P8</text>
<text x="98.6" y="138.4">SLP2510P8</text>
<text x="34.8" y="169.5">H1</text>
<text x="34.8" y="171.5">HOLE</text>
<text x="46.6" y="169.5">H2</text>
<text x="46.6" y="171.5">HOLE</text>
<text x="37.8" y="180.9" transform="rotate(-90 37.8 180.9)">1</text>
<text x="38.2" y="185.3">pad3_50cir2_20c pad3_50cir2_20c</text>
<text x="49.6" y="180.9" transform="rotate(-90 49.6 180.9)">1</text>
<text x="241" y="190.3">Title</text>
<text x="223.9" y="195.3">Size</text>
<text x="228.6" y="195.3">Project Name</text>
<text x="277.1" y="195.5">Rev</text>
<text x="277.4" y="197.5">1.1</text>
<text x="223.9" y="201.1">Date:</text>
<text x="224.6" y="198.2">A3</text>
<text x="229.3" y="201.1">Tuesday, June 30, 2026</text>
<text x="257" y="201.2">Sheet</text>
<text x="264.3" y="201.2">3</text>
<text x="269.9" y="201.1">of</text>
<text x="275.4" y="201.2">5</text>
</g>
<g font-size="1.5" fill="#00c">
<text x="184.9" y="47.2">nRESET VDD</text>
<text x="184.9" y="53.9">ADDR</text>
<text x="184.9" y="50.6">ALERT</text>
<text x="191.9" y="53.9">SDA</text>
<text x="192" y="50.6">SCL</text>
<text x="184.9" y="57.2">VSS</text>
<text x="191.5" y="57.4" transform="rotate(-90 191.5 57.4)">EPAD</text>
<text x="193.8" y="57.2">R</text>
<text x="106.1" y="95.8">DAT2</text>
<text x="112.3" y="95.8">VSS1</text>
<text x="106.1" y="97.5">DAT3</text>
<text x="106.1" y="99.2">CMD</text>
<text x="106.1" y="100.9">VDD</text>
<text x="112.3" y="97.5">VSS2</text>
<text x="112.3" y="99.2">VSS3</text>
<text x="112.3" y="100.9">VSS4</text>
<text x="106.1" y="102.5">CLK</text>
<text x="106.1" y="104.2">VSS</text>
<text x="106.1" y="105.8">DAT0</text>
<text x="106.1" y="107.5">DAT1</text>
<text x="114.2" y="107.5">H1</text>
<text x="106.1" y="109.2">CD</text>
<text x="114.2" y="109.2">H2</text>
<text x="44.1" y="127.6">IO1</text>
<text x="44.1" y="129.3">IO2</text>
<text x="44.1" y="131">GND</text>
<text x="50.7" y="131">GND</text>
<text x="51.1" y="129.3">NC3</text>
<text x="51.1" y="127.6">NC4</text>
<text x="99.4" y="127.6">IO1</text>
<text x="99.4" y="129.3">IO2</text>
<text x="99.4" y="131">GND</text>
<text x="106" y="131">GND</text>
<text x="106.4" y="129.3">NC3</text>
<text x="106.4" y="127.6">NC4</text>
<text x="44.1" y="132.7">IO3</text>
<text x="44.1" y="134.4">IO4</text>
<text x="51.1" y="134.4">NC1</text>
<text x="51.1" y="132.7">NC2</text>
<text x="99.4" y="132.7">IO3</text>
<text x="99.4" y="134.4">IO4</text>
<text x="106.4" y="134.4">NC1</text>
<text x="106.4" y="132.7">NC2</text>
<text x="38.9" y="178.1" transform="rotate(-90 38.9 178.1)">1</text>
<text x="50.7" y="178.1" transform="rotate(-90 50.7 178.1)">1</text>
</g>
<g font-size="1.5" fill="#f00">
<text x="240.2" y="53.5">I2C1_SDA</text>
<text x="240.4" y="50.2">I2C1_SCL</text>
<text x="248.4" y="50.2">4</text>
<text x="248.4" y="53.5">4</text>
<text x="40" y="66.9">4 TF_PWR_ON</text>
<text x="53.3" y="67.8">PA1</text>
<text x="169" y="69.5">I2C ADDR:</text>
<text x="169" y="71">0x44 (Addr=0)</text>
<text x="184.1" y="69.5">nRESET: (Input)</text>
<text x="184.1" y="71">Active Low, if not used, left float or tied to VDD(R&gt;2K)</text>
<text x="169" y="72.4">0x45 (Addr=1)</text>
<text x="184.1" y="72.4">---</text>
<text x="184.1" y="73.9">Alert:</text>
<text x="184.1" y="75.4">If not used, must be left float</text>
<text x="184.1" y="77.9">Idle State: 0.2uA</text>
<text x="184.1" y="79.3">Measuring: 1500uA Max</text>
<text x="69.9" y="95.4">4 SDIO1_D2</text>
<text x="68.4" y="98.8">4 SDIO1_CMD</text>
<text x="69.9" y="97.1">4 SDIO1_D3</text>
<text x="69.7" y="102.1">4 SDIO1_CK</text>
<text x="69.9" y="105.5">4 SDIO1_D0</text>
<text x="69.9" y="107.2">4 SDIO1_D1</text>
<text x="70.6" y="109.2">4 SDIO1_CD</text>
</g>
</svg>
